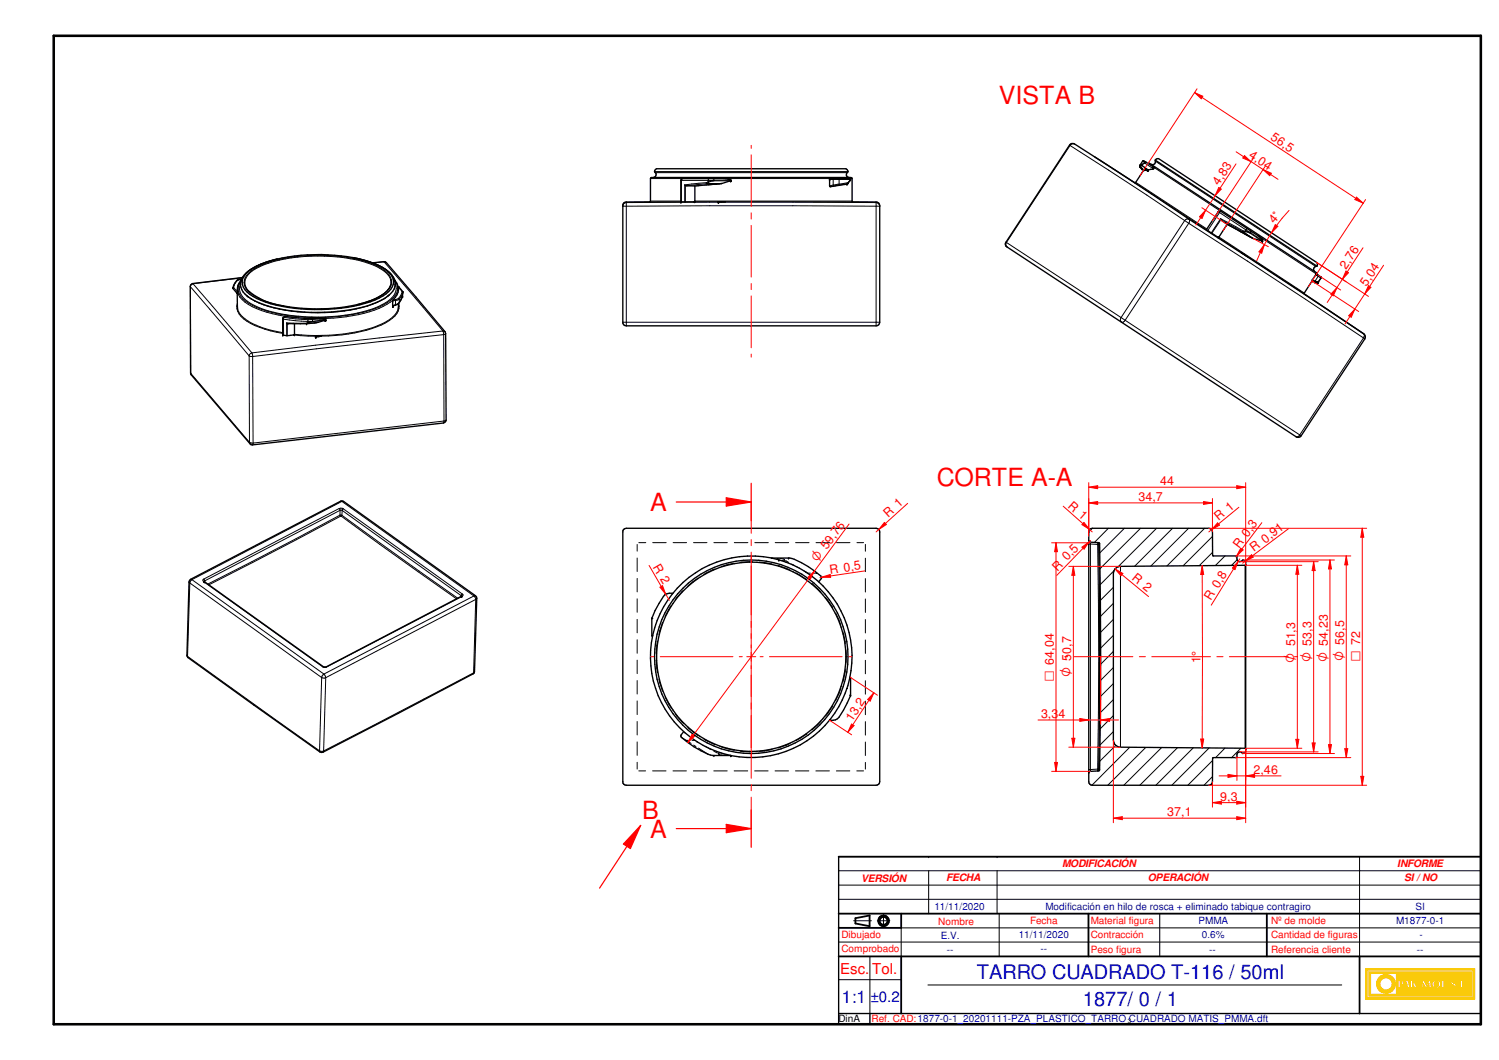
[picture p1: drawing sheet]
<svg xmlns="http://www.w3.org/2000/svg" width="420mm" height="297mm" viewBox="0 0 420 297" stroke-linecap="round" stroke-linejoin="round" font-family="sans-serif">
<path d="M15.1 10h400v277h-400z" fill="none" stroke="#000" stroke-width=".72"/>
<g fill="none" stroke="#000" stroke-width=".51">
<path d="M235.1 256h180M239.8 257.3v1.5M243.7 256.5v3M355.1 256v12M235.1 268h180M235.1 260h17.5M381.1 268v16"/>
<circle cx="247.7" cy="258" r="1.51"/>
<circle cx="247.7" cy="258.1" r="1.12"/>
</g>
<path d="M235.1 240.1v46.9h180v-46.9M235.1 284h180M243.8 284v3" fill="none" stroke="#000" stroke-width=".38"/>
<g fill="none" stroke="#000" stroke-width=".28">
<path d="M235.1 252h180M239.3 258h5M245.9 258h3.5M247.6 256.3v3.5M260.3 244v12M279.5 244v12M280.1 256v12M325.1 256v12M381.1 240.1v27.9M235.1 274.5h17.5M235.1 264h180M252.6 260v8"/>
<path d="M260.1 276h116"/>
</g>
<g fill="#faca0a">
<path d="M382.8 271.4v8.6h30.5v-8.6zM383.2 271.9h29.7v7.7h-29.7z" fill-rule="evenodd"/>
<path d="M383.7 272.3v6.8h28.7v-6.8zM408.2 276.5a.3 .3 0 0 1 .6 0 .3 .3 0 0 1-.6 0zM409.3 274.7h.6v1.9h.8v.2h-1.4zM411 276.4l.3-.1 .1 .4-.4 .1zM384.2 272.8h7.2v5.8h-7.2zM391.9 274.7h.9a.67 .67 0 0 1 .7 .9 .67 .67 0 0 1-1 .4v.8h-.6zM394.1 274.7h.5l.6 2.1h-.6l-.1-.4h-.6l-.2 .4h-.2zM395.3 274.7h.6v1l.8-1h.2l-.5 .7 .8 1.4h-.7l-.4-.9-.2 .9h-.6zM397.3 275.6h.7v.2h-.7zM398.8 274.7h.3l.7 1.4 .8-1.4h.3l.3 2.1h-.7v-1.3l-.7 1.3h-.2l-.7-1.2v1.2h-.5zM401.6 275.2a1.22 1.22 0 0 1 1.8-.3 1.22 1.22 0 0 1 0 1.8 1.22 1.22 0 0 1-1.8-.3l-.2-.4zM404.1 274.7h.6v1.9h.8v.2h-1.4zM406.7 275a.74 .74 0 0 1 .8-.3 .74 .74 0 0 1 .5 .6l-.2 .1a.37 .37 0 0 0-.3-.5 .37 .37 0 0 0-.4 .4l.3 .1a.73 .73 0 0 1 .7 .8 .73 .73 0 0 1-.8 .7 .73 .73 0 0 1-.7-.8h.3a.37 .37 0 0 0 .2 .5 .37 .37 0 0 0 .5-.3l-.2-.2a.75 .75 0 0 1-.7-1.1z" fill-rule="evenodd"/>
</g>
<g fill="none" stroke="#faca0a" stroke-width=".28">
<path d="M391.9 274.7h.9a.6 .6 0 0 1 .7 .5 .6 .6 0 0 1-.6 .7l-.4 .1v.8h-.6zM392.7 276h.1M394.1 274.7h.5l.6 2.1h-.6l-.1-.4h-.6l-.2 .4h-.2zM395.3 274.7h.6v1l.8-1h.2l-.5 .7 .8 1.4h-.7l-.4-.9-.2 .9h-.6zM398.8 274.7h.3l.7 1.4 .8-1.4h.3l.3 2.1h-.7v-1.3l-.7 1.3h-.2l-.7-1.2v1.2h-.5zM406.9 276.3h.1M406.9 276.2v-.1h-.3a.73 .73 0 0 0 .5 .7 .73 .73 0 0 0 .8-.2M406.9 276.3l.1 .3h.3M407.3 276.6h.1M407.4 274.7h.1M407.4 275.4l-.3-.1a.37 .37 0 0 1 .4-.4 .37 .37 0 0 1 .3 .5l.2-.1v-.2a.73 .73 0 0 0-.8-.4 .73 .73 0 0 0-.6 .6l.2 .5 .9 .6M407.4 275.5h.1"/>
<path d="M407.4 275.5a.72 .72 0 0 1 .6 .4 .72 .72 0 0 1-.1 .7M407.7 276.4h.1M407.7 276.4l-.4 .2M407.9 276.6h.1"/>
<circle cx="402.7" cy="275.8" r="1.17"/>
</g>
<path d="M386.4 274.1a2.68 2.68 0 0 1 2.9-.9 2.68 2.68 0 0 1 1.8 2.4h-.9a1.72 1.72 0 0 0-2.6-1.4 1.72 1.72 0 0 0 0 3 1.72 1.72 0 0 0 2.6-1.4h.9a2.66 2.66 0 0 1-3.5 2.4 2.66 2.66 0 0 1-1.2-4.1z" fill-rule="evenodd" fill="#faca0a"/>
<path d="M386.6 273.9a2.68 2.68 0 0 1 2.8-.7 2.68 2.68 0 0 1 1.7 2.4h-.9a1.74 1.74 0 0 0-2.6-1.4 1.74 1.74 0 0 0 0 3 1.74 1.74 0 0 0 2.6-1.4h.9a2.66 2.66 0 0 1-3.7 2.3 2.66 2.66 0 0 1-.8-4.2z" fill="none" stroke="#faca0a" stroke-width=".28"/>
<path d="M392.5 275a.41 .41 0 0 1 .4 .4 .41 .41 0 0 1-.4 .4z" fill-rule="evenodd" fill="#faca0a"/>
<path d="M392.5 275a.41 .41 0 0 1 .4 .4 .41 .41 0 0 1-.4 .4z" fill="none" stroke="#faca0a" stroke-width=".28"/>
<path d="M394.2 275.3l.2 .8h-.5z" fill="#faca0a"/>
<path d="M394.2 275.3l.2 .8h-.5z" fill="none" stroke="#faca0a" stroke-width=".28"/>
<path d="M402.2 275.2a.76 .76 0 0 1 1 .1 .76 .76 0 0 1-.2 1.1 .61 .61 0 0 1-.7 .2 .61 .61 0 0 1-.3-.8z" fill-rule="evenodd" fill="#faca0a"/>
<path d="M382.8 271.4h30.5v8.6h-30.5zM383.2 271.9h29.7v7.7h-29.7zM383.7 272.3h28.7v6.8h-28.7zM384.2 272.8h7.2v5.8h-7.2zM397.3 275.6h.7v.2h-.7zM402.3 275a.79 .79 0 0 1 .9 .8 .79 .79 0 0 1-.9 .8 1.04 1.04 0 0 1 0-1.6zM404.1 274.7h.6v1.9h.8v.2h-1.4zM408.3 276.4a.27 .27 0 0 1 .4 0 .27 .27 0 0 1-.2 .4zM409.3 274.7h.6v1.9h.8v.2h-1.4zM411 276.4l.3-.1 .1 .4-.4 .1z" fill="none" stroke="#faca0a" stroke-width=".28"/>
<path d="M235.1 240.1h180M239.8 258.8l3.9 .7M243.7 256.5l-3.9 .8M252.6 256v4M305.1 256v12M252.6 268v16" fill="none" stroke="#000" stroke-width=".51"/>
<g fill="none" stroke="#000" stroke-width=".28">
<path d="M178.6 152.6v1.8M178.6 156.4v3.7M179.1 152.1h1.9M183 152.1h3.7M188.7 152.1h3.7M194.4 152.1h3.8M200.1 152.1h3.8M200.4 159.4l-3.1 1.6M205.6 157.9l-3.4 .8M205.8 152.1h3.8M211 157.4l-3.6 .2M211.6 152.1h3.7"/>
<path d="M212.8 157.5l3.6 .5M216.4 156.4h.1M217.3 152.1h3.8M217.8 156.5h.4M218.1 158.5l3.3 1.2M218.6 156.5h.5M218.8 157h.2M219.2 157.1h.4M219.3 156.6h.2M219.6 156.6l.1 .2M219.7 157.1h.3M220.2 157.1l.9 .5"/>
<path d="M221.9 158.1l.8 .4M223 152.1h3.8M223 158.7l.2 .1M223.4 158.9l.2 .1M225.4 160l.1 .1M228.7 152.1h3.8M234.5 152.1h3.7M240.2 152.1h1.9M242.6 152.6v1.9M242.6 156.4v3.8M178.6 162.1v3.8M178.6 167.8v3.8"/>
<path d="M178.6 173.6v3.7M178.6 179.3v3.7M184.3 179.6l-.4 3.5M185.7 174.4l-1 3.4M188.2 169.6l-1.8 3.1M191.5 165.4l-2.3 2.7M195.7 162l-2.8 2.1M223.1 160.5l3 1.9M225.7 160.1l.2 .2M226.2 160.5l.9 .1M227.6 163.5l2.6 2.5M228 160.6h.7"/>
<path d="M228.9 160.6h.1M231.3 167.4l2.1 2.9M234.3 171.9l1.4 3.3M236.2 177l.7 3.4M242.6 162.1v3.8M242.6 167.9v3.7M242.6 173.6v3.8M242.6 179.3v3.8M178.6 185v3.8M178.6 190.7v3.8M178.6 196.4v3.8M183.9 185l.4 3.5"/>
<path d="M184.7 190.3l1 3.4M186.5 195.4l1.7 3.1M233.4 197.7l-2 3M235.7 192.9l-1.4 3.2M237 187.6l-.7 3.5M237.1 182.2v3.6M242.6 185v3.8M242.6 190.8v3.7M242.6 196.5v3.8M178.6 202.2v3.8M178.6 207.9v3.8M178.6 213.6v1.9"/>
<path d="M179.1 216h1.9M182.9 216h3.8M188.6 216h3.8M189.3 200l2.3 2.7M192.1 207.5h.1M192.4 207.5h.8M192.9 204l2.8 2.2M194 207.5l.9 .1M194.3 216h3.8M195.2 207.7l.3 .2M195.7 208l.1 .1M197.3 207.1l3.2 1.6"/>
<path d="M197.6 209.1l.1 .1M197.9 209.3l.2 .1M198.5 209.6l.8 .4M200.1 216h3.7M200.1 210.5l.8 .4M201.1 211h.3M201.4 211.3l.1 .2M201.6 211h.3M201.7 211.5h.1M202 211.5l.5 .1M202.1 211.1h.2M202.2 209.3l3.4 .9"/>
<path d="M203.3 211.5l-.4 .1M204.8 211.7h.1M205.8 216h3.8M207.5 210.5l3.5 .2M211.5 216h3.8M216.4 210.1l-3.6 .5M217.2 216h3.8M221.5 208.3l-3.4 1.3M223 216h3.7M226.1 205.7l-3 1.8M228.7 216h3.8M230.2 202.1l-2.5 2.4"/>
<path d="M234.4 216h3.8M240.1 216h2M242.6 202.2v3.8M242.6 207.9v3.8M242.6 213.7v1.8M235.1 248h180M235.1 244h180M235.1 240h180M260.3 240.1h.1M279.5 240.1h.1M243.8 268v16M252.6 260h162.5"/>
</g>
<g fill="none" stroke="#000" stroke-width=".38">
<path d="M174.8 148.3l.7-.3h70.1a1.01 1.01 0 0 1 1 1.1v69.9a1.01 1.01 0 0 1-1 1h-70.1a.94 .94 0 0 1-.9-1v-69.9zM216.3 156.4h5a22.1 22.1 0 0 1 9 5.3l-.1 .4-.7 1M182.7 178.2l.2 .2M183 173.3l-.3-.1v5M183 178.1l-.3 .1M188.6 166.2a2.62 2.62 0 0 0-2.6 .9l-2.4 4-.9 2.1M238.2 194.8l.2 .1M238.2 189.7l.2 .2M238.4 189.9l-.2 .1M238.4 194.9a23.4 23.4 0 0 1-3.7 6.5l-1.2 .4h-1M238.4 189.9v5M191.6 205l-.7 1v.4a22.7 22.7 0 0 0 8.9 5.3h5"/>
<circle cx="210.6" cy="184" r="28.2"/>
<circle cx="210.6" cy="184" r="26.5"/>
<circle cx="210.6" cy="184" r="27.1"/>
</g>
<g fill="#000">
<circle cx="218.3" cy="156.9" r=".19"/>
<circle cx="221" cy="156.4" r=".19"/>
<circle cx="182.7" cy="173.2" r=".19"/>
<circle cx="238.4" cy="194.9" r=".19"/>
<circle cx="200.1" cy="211.7" r=".19"/>
<circle cx="204.8" cy="211.7" r=".19"/>
</g>
<path d="M210.6 140.7v8.7M210.6 151.2v1.7M210.6 154.7v63.4M182.4 184h.9M185.1 184h20.3M207.2 184h.9M209.3 184h2.5M213.1 184h.8M215.7 184h20.3M237.9 184h.8M210.6 219.9v1.7M210.6 223.4v8.8" fill="none" stroke="#f00" stroke-width=".28"/>
<path d="M189.6 140.7h21v5.2M210.6 226.9v5.3" fill="none" stroke="#f00" stroke-width=".34"/>
<path d="M203.6 139.5l7 1.2-7 1.1z" fill="#f00"/>
<path d="M203.6 139.5l7 1.2-7 1.1zM189.6 232.2h21" fill="none" stroke="#f00" stroke-width=".34"/>
<path d="M203.6 231l7 1.2-7 1.1z" fill="#f00"/>
<path d="M210.6 135.4v5.3M203.6 231l7 1.2-7 1.1zM210.6 232.2v5.2" fill="none" stroke="#f00" stroke-width=".34"/>
<g fill="none" stroke="#000" stroke-width=".28">
<path d="M305.2 152.4l2.5 .2M305.6 151.9v64.3M306.2 148l-1 1.1M307.7 152.6a1671.7 1671.7 0 0 1 0 62.9M307.7 152.1v.5M307.9 152.1l.1 .3M308 152.4v.2h-.3M308 152.4h.2M310.7 148l-4 4M312.2 159.9l-3.8 3.9M314.1 158.7v50.7M315.2 148l-6.9 6.9"/>
<path d="M319.7 148l-11.4 11.4M324.2 148l-10.9 10.9M328.7 148l-10.7 10.7M333.2 148l-10.6 10.6M337.6 148l-10.5 10.6M339.8 150.3l-8.2 8.2M339.9 154.8l-3.7 3.7M343.4 155.8l-2.7 2.7M346.8 156.8l-1.6 1.6M349 158.4v51.3M312.1 164.6l-3.7 3.6M312.1 169.1l-3.6 3.6"/>
<path d="M312.1 173.6l-3.6 3.6M312.1 178.1l-3.6 3.6M312.1 182.5l-3.6 3.6M312.1 187.1l-3.6 3.6M312.1 191.6l-3.6 3.6M312.1 196l-3.7 3.7M307.7 215.5l-2.5 .1M307.7 215.5h.3v.2M307.7 215.5v.5M308 215.7l-.1 .2M308 215.7h.2M312.1 200.5l-3.7 3.7"/>
<path d="M312.1 205l-3.8 3.8M312.7 208.9l-4.4 4.4M316.6 209.4l-10.5 10.6M321.1 209.5l-10.6 10.5M325.6 209.5l-10.6 10.5M330 209.5l-10.5 10.5M334.5 209.5l-10.5 10.5M338.9 209.6l-10.4 10.4M339.8 217.6l-2.3 2.4M339.9 213.1l-7 6.9M343.4 209.6l-2.7 2.7M347.8 209.7l-2.6 2.6"/>
</g>
<path d="M305.2 151.5l.2 .4 2.7 .2a1335.5 1335.5 0 0 1 0 63.8l-2.7 .3-.2 .4M305.5 148.3l.6-.3h32.7a1.01 1.01 0 0 1 1 1l.2 6.7 6.4 .1 .3 .3a.91 .91 0 0 0 .4 1.2 .91 .91 0 0 0 1.2-.4l.4 .1 .5 .5v53.1l-.5 .5-.4 .1a.91 .91 0 0 0-1.2-.4 .91 .91 0 0 0-.4 1.2l-.3 .3h-6.4l-.2 6.8a1.01 1.01 0 0 1-1 .9h-32.7a1.01 1.01 0 0 1-.9-1v-69.9zM307.7 152.1h.2M308 152.6a1950.3 1950.3 0 0 1 0 62.9M349.2 158.2l-.2 .2-34.9 .3a2.03 2.03 0 0 0-2 2v46.7a1.97 1.97 0 0 0 2 2l34.9 .3 .2 .2M307.9 215.9l-.2 .1" fill="none" stroke="#000" stroke-width=".38"/>
<path d="M338.8 148h44.3M298.4 184h.9M301.1 184h16.4M319.4 184h1.6M322.8 184h16.5M341.1 184h1.7M344.6 184h16.4M362.8 184h.9M381.4 217.6h.9l-.5 2.4zM338.8 220h44.3" fill="none" stroke="#f00" stroke-width=".28"/>
<path d="M381.4 217.6h.9l-.5 2.4z" fill="#f00"/>
<path d="M381.8 148l.5 2.5h-.9z" fill="none" stroke="#f00" stroke-width=".28"/>
<path d="M381.8 148l.5 2.5h-.9z" fill="#f00"/>
<path d="M346.4 155.8h32.2M381.8 148v72M346.4 212.3h32.2M376.9 209.8h.9l-.5 2.5z" fill="none" stroke="#f00" stroke-width=".28"/>
<path d="M376.9 209.8h.9l-.5 2.5z" fill="#f00"/>
<path d="M377.3 155.8l.5 2.5h-.9z" fill="none" stroke="#f00" stroke-width=".28"/>
<path d="M377.3 155.8l.5 2.5h-.9z" fill="#f00"/>
<path d="M348.3 156.9h25.7M377.3 155.8v56.5M348.3 211.2h25.7M372.4 208.7h.8l-.4 2.5z" fill="none" stroke="#f00" stroke-width=".28"/>
<path d="M372.4 208.7h.8l-.4 2.5z" fill="#f00"/>
<path d="M372.8 156.9l.4 2.5h-.8z" fill="none" stroke="#f00" stroke-width=".28"/>
<path d="M372.8 156.9l.4 2.5h-.8z" fill="#f00"/>
<path d="M349 158.4h15.9M372.8 156.9v54.3M349 209.7h15.9M363.2 207.2h.9l-.5 2.5z" fill="none" stroke="#f00" stroke-width=".28"/>
<path d="M363.2 207.2h.9l-.5 2.5z" fill="#f00"/>
<path d="M363.6 158.4l.5 2.5h-.9z" fill="none" stroke="#f00" stroke-width=".28"/>
<path d="M363.6 158.4l.5 2.5h-.9z" fill="#f00"/>
<path d="M305.2 135.3v13.8M346.7 136.1l2.5 .4-2.5 .4zM349.2 135.3v22.9M363.6 158.4v51.3" fill="none" stroke="#f00" stroke-width=".28"/>
<path d="M346.7 136.1l2.5 .4-2.5 .4z" fill="#f00"/>
<path d="M305.2 136.5l2.5-.4v.8z" fill="none" stroke="#f00" stroke-width=".28"/>
<path d="M305.2 136.5l2.5-.4v.8z" fill="#f00"/>
<path d="M305.2 136.5h44M305.2 139.7v10.5M339.8 139.7v9.3M305.2 140.9l2.5-.4v.9z" fill="none" stroke="#f00" stroke-width=".28"/>
<path d="M305.2 140.9l2.5-.4v.9z" fill="#f00"/>
<path d="M337.3 140.5l2.5 .4-2.5 .5z" fill="none" stroke="#f00" stroke-width=".28"/>
<path d="M337.3 140.5l2.5 .4-2.5 .5z" fill="#f00"/>
<path d="M305.2 140.9h34.6M336.5 207.1h.9l-.4 2.5z" fill="none" stroke="#f00" stroke-width=".28"/>
<path d="M336.5 207.1h.9l-.4 2.5z" fill="#f00"/>
<path d="M337 158.5l.4 2.5h-.9z" fill="none" stroke="#f00" stroke-width=".28"/>
<path d="M337 158.5l.4 2.5h-.9z" fill="#f00"/>
<path d="M337 158.5v51.1M339.8 219.1v7.1M349.2 209.9v16.3M346.7 224.5l2.5 .4-2.5 .4z" fill="none" stroke="#f00" stroke-width=".28"/>
<path d="M346.7 224.5l2.5 .4-2.5 .4z" fill="#f00"/>
<path d="M339.8 224.9l2.5-.4v.8z" fill="none" stroke="#f00" stroke-width=".28"/>
<path d="M339.8 224.9l2.5-.4v.8z" fill="#f00"/>
<path d="M312.1 207.4v23.1M349.2 209.9v20.6M339.8 224.9h9.4M346.7 228.9l2.5 .4-2.5 .4z" fill="none" stroke="#f00" stroke-width=".28"/>
<path d="M346.7 228.9l2.5 .4-2.5 .4z" fill="#f00"/>
<path d="M312.1 229.3l2.5-.4v.8z" fill="none" stroke="#f00" stroke-width=".28"/>
<path d="M312.1 229.3l2.5-.4v.8z" fill="#f00"/>
<path d="M347.5 157.4h22M347.5 210.7h22M367.8 208.2h.8l-.4 2.5zM312.1 229.3h37.1" fill="none" stroke="#f00" stroke-width=".28"/>
<path d="M367.8 208.2h.8l-.4 2.5z" fill="#f00"/>
<path d="M368.2 157.4l.4 2.5h-.8z" fill="none" stroke="#f00" stroke-width=".28"/>
<path d="M368.2 157.4l.4 2.5h-.8z" fill="#f00"/>
<path d="M368.2 157.4v53.3M308.5 184v19M302.7 201.3l2.5 .5-2.5 .3z" fill="none" stroke="#f00" stroke-width=".28"/>
<path d="M302.7 201.3l2.5 .5-2.5 .3z" fill="#f00"/>
<path d="M308.5 201.8l2.5-.5v.8z" fill="none" stroke="#f00" stroke-width=".28"/>
<path d="M308.5 201.8l2.5-.5v.8z" fill="#f00"/>
<path d="M294.8 152.1h10.8M290.9 201.8h22.6M294.8 216.2h10.8M295.6 213.7h.8l-.4 2.5z" fill="none" stroke="#f00" stroke-width=".28"/>
<path d="M295.6 213.7h.8l-.4 2.5z" fill="#f00"/>
<path d="M296 152.1l.4 2.5h-.8z" fill="none" stroke="#f00" stroke-width=".28"/>
<path d="M296 152.1l.4 2.5h-.8z" fill="#f00"/>
<path d="M296 152.1v64.1M299.6 158.7h14.5M300.9 158.7l.4 2.5h-.9zM299.6 209.4h14.5" fill="none" stroke="#f00" stroke-width=".28"/>
<path d="M300.9 158.7l.4 2.5h-.9z" fill="#f00"/>
<path d="M300.4 206.9h.9l-.4 2.5z" fill="none" stroke="#f00" stroke-width=".28"/>
<path d="M300.4 206.9h.9l-.4 2.5z" fill="#f00"/>
<path d="M300.9 158.7v50.7M341.3 146.5l.5 .7-2.2 1.2zM347.2 142.2l-8.4 6.9" fill="none" stroke="#f00" stroke-width=".28"/>
<path d="M341.3 146.5l.5 .7-2.2 1.2z" fill="#f00"/>
<path d="M298 141.9l8.1 7.2M303.8 146.4l1.6 2-2.1-1.4z" fill="none" stroke="#f00" stroke-width=".28"/>
<path d="M303.8 146.4l1.6 2-2.1-1.4z" fill="#f00"/>
<path d="M312.5 159.4l9.4 7.8M312.5 159.4l2.2 1.3-.5 .6z" fill="none" stroke="#f00" stroke-width=".28"/>
<path d="M312.5 159.4l2.2 1.3-.5 .6z" fill="#f00"/>
<path d="M347.8 153.6l.6 .5-1.8 1.8zM353.7 146.5l-7.3 9.6" fill="none" stroke="#f00" stroke-width=".28"/>
<path d="M347.8 153.6l.6 .5-1.8 1.8z" fill="#f00"/>
<path d="M350.8 155.4l.5 .7-2.3 1.2zM361.1 148.2l-12.8 9.6" fill="none" stroke="#f00" stroke-width=".28"/>
<path d="M350.8 155.4l.5 .7-2.3 1.2z" fill="#f00"/>
<path d="M347.1 157.3l-1 2.3-.7-.4zM347.5 156.6l-8 13" fill="none" stroke="#f00" stroke-width=".28"/>
<path d="M347.1 157.3l-1 2.3-.7-.4z" fill="#f00"/>
<path d="M346.7 212v6.7M349.2 209.9v8.8M349.2 217.4l2.5-.4v.8z" fill="none" stroke="#f00" stroke-width=".28"/>
<path d="M349.2 217.4l2.5-.4v.8z" fill="#f00"/>
<path d="M344.2 217l2.5 .4-2.5 .4z" fill="none" stroke="#f00" stroke-width=".28"/>
<path d="M344.2 217l2.5 .4-2.5 .4z" fill="#f00"/>
<path d="M341.7 217.4h17.4" fill="none" stroke="#f00" stroke-width=".28"/>
<g fill="none" stroke="#000" stroke-width=".28">
<path d="M174.8 57.1l.7-.3 23.4-.2 46.7 .2a1.01 1.01 0 0 1 1 1h-72zM175.5 56.6v34.7M182.1 56.6h8.7M182.3 56.3h8.5M182.3 50h9l-.3 .5v6.1M183.7 48.4h53.7M190.8 50.5h9M192.1 52v4.6M194.4 56.6h44.6M194.8 56.3h44M198.1 51.2l-6.2 .6v4.8M198.1 51.2l.1 .2"/>
<path d="M198.2 51.5l2.6 .1M198.2 51.5l-5.8 .6M198.2 51.4l3.5 .1M198.2 51.4v.1M198.5 50.9l-.4 .3M198.5 50.9l.1 .2M198.6 51.1l-.4 .3M198.7 50l-.2 .9M199.8 50.5l-1.3 .4M199.8 50.5v.2M199.8 50.7l-1.2 .4M200.1 50v.7"/>
<path d="M200.1 50.7h4.5M200.1 50.7h-.3M202.8 50h29.9M204.8 50.5h-5M232.5 50.3h5.9l-.7 .9M233.5 51.9l-1 .2M233.5 50v1.9M233.5 51.9l.1 .3M233.6 52.2l-.9 .1M235 51.9l-1.4 .3M235 50l.2 .3v1.3M235.2 51.6l-1.7 .3"/>
<path d="M235.2 51.6l-.2 .3M237.5 51.5l-.1 .1M237.5 51.5l-2.5 .4M237.6 51.4l-.1 .1M237.7 51.2l-2.5 .4M237.7 51.2l-.1 .2M238.2 50h.6M238.4 50.5l-.8 .9M245.6 56.6v34.7M174.6 90.3h72M191 206.6l2.7 1.7M194.4 208.8l.7 .4"/>
<path d="M195.8 209.6l2.7 1.8"/>
</g>
<g fill="none" stroke="#000" stroke-width=".38">
<path d="M174.8 56.9l.7-.3 6.7-.1 .1-6.5 .3-.3h55.9l.3 .3 .1 6.5 6.7 .1a1.01 1.01 0 0 1 1 1v32.7a1.01 1.01 0 0 1-1 1h-70.1a.94 .94 0 0 1-.9-1v-32.7zM183.5 48.1h54.2M183.5 48.1v-.3l.5-.5h53.1l.6 .8M183.5 48.1a.86 .86 0 0 1 .4 1 .86 .86 0 0 1-.8 .6M191.9 51.8l.5 .3h2.4M194.6 56.5l-3.7 .1M194.8 52.1v4.3M201.3 56.6h2M202.3 51.4l-1.9 .2M202.3 51.4l-7.5 .7M204.8 50.6l-.2 .1 .2-.1M204.8 50.4l-1.7-.4-12 .1-.3 .4v6.1"/>
<path d="M204.8 50.5v.1M204.8 50.6l-2.5 .8M232.5 50.2v1.9l.2 .2 4.7-.7M232.7 50.1h-.1M232.7 50h5.5M237.6 51.5l-.2 .1M237.6 51.4v.1M237.7 48.1a.85 .85 0 0 0-.5 1 .85 .85 0 0 0 .8 .6M238.2 50l.2 .3M238.4 50.3l-.8 1.2"/>
</g>
<g fill="#000">
<circle cx="190.8" cy="56.6" r=".19"/>
<circle cx="190.9" cy="56.6" r=".19"/>
<circle cx="194.7" cy="56.5" r=".19"/>
<circle cx="194.8" cy="56.4" r=".19"/>
<circle cx="201.3" cy="56.6" r=".19"/>
<circle cx="201.4" cy="56.6" r=".19"/>
<circle cx="201.5" cy="56.6" r=".19"/>
<circle cx="204.8" cy="50.6" r=".19"/>
<circle cx="204.8" cy="50.4" r=".19"/>
<circle cx="204.8" cy="50.5" r=".19"/>
<circle cx="232.5" cy="50.3" r=".19"/>
<circle cx="232.5" cy="50.2" r=".19"/>
<circle cx="232.7" cy="50.1" r=".19"/>
<circle cx="237.4" cy="51.6" r=".19"/>
<circle cx="237.6" cy="51.5" r=".19"/>
<circle cx="238.2" cy="50" r=".19"/>
<circle cx="238.4" cy="50.3" r=".19"/>
</g>
<path d="M179.6 231.3l-11.5 17.6" fill="none" stroke="#f00" stroke-width=".34"/>
<path d="M179.6 231.3l-2.9 6.5-2-1.3z" fill="#f00"/>
<path d="M179.6 231.3l-2.9 6.5-2-1.3z" fill="none" stroke="#f00" stroke-width=".34"/>
<g fill="none" stroke="#000" stroke-width=".28">
<path d="M299.8 40.6l.1 .2M299.9 40.8l-17.8 27.1M299.9 40.8l21.5 13.9 10.7 7.1M301.2 40.3a1.01 1.01 0 0 0-1.3 .5M318 51.2l20.2 13.2M318.3 51.1l20 13.1M319.6 46.3v.3M319.6 46.6l.9 1.1M320.1 46.1v.3M320.1 46.1l-.5 .1M320.1 46.1v.2l.7-.6 2.3 1.5M320.1 46.4l1.8 1.2"/>
<path d="M320.1 46.4l1.6 1.2M320.1 46.4l-.5 .2M320.3 45.1l.5 .4-.7 .6M323.1 47l.2 .1M323.4 46.9l18.7 12.3-.3 .4M323.8 45.2l45 29.5M341.4 59.4l.4 .2M341.8 59.6l-3.3 5M341.8 59.6l7.4 4.8M282 67.9h.1M282.1 67.9l32.1 21.1M282.1 67.9a.91 .91 0 0 0 .2 1.3"/>
<path d="M332.1 61.8l-17.9 27.2M332.1 61.8l1.1 .8M332.1 61.8a.84 .84 0 0 1 1.3-.2l-.2 1M333.2 62.6l-17.8 27.1M333.2 62.6l16.4 10.6 33 21.8M341.3 66.4l24.3 16M341.7 66.4l23.9 15.7M342.2 61.6l-2.5 3.8M342.3 61.7l6 3.2M348.3 64.9l1.8 1.3M348.3 64.9l2.5 1.7M348.5 64.7l-6.4-3.4-2.6 4"/>
<path d="M348.5 64.7l.5 .1M348.5 64.7v.2h.5M349 64.9l1.2 .3M349 64.8l1.3 .3M349 64.8v.1M349.2 64.4l1.1 .7M349.2 64.4l-.2 .4M349.5 64l-.3 .4M350.2 65.2l.2 .2M350.3 65.1l.3 .1M350.3 65.1l-.1 .1M350.4 65.4l3.2 2"/>
<path d="M350.6 65.2l3.3 2.2M350.6 64.7v.5M350.6 65.2l-.2 .2M352.5 66l16.4 10.8M367.8 78.4l.8 .3M368.6 78.7l-.2 .3M368.8 77l.7 .4M369.5 77.4l.7 .5M369.5 77.4l-.9 1.3M369.5 77.1v.3M370.2 77.6v.3M370.2 77.9l-.7 1.1-.9-.3"/>
<path d="M314.2 89a.83 .83 0 0 0 .4 1.3l.8-.6M314.2 89l1.2 .7M315.4 89.7l48.9 32.2M382.3 93.6a.88 .88 0 0 1-.1 1.1l-17.9 27.2M364.3 121.9l-.5 .5h-.5M364.3 121.9l.4 .2"/>
</g>
<g fill="none" stroke="#000" stroke-width=".38">
<path d="M311.9 47.2l70.4 46.4M319.7 46.8l.2 .2M319.9 47.1l.1 .1M320.1 47.2l.4 .5M320.7 47.5l-2.4 3.6-.3 .1-16.9-10.9a1 1 0 0 0-1.3 .3l-17.8 27.3a.91 .91 0 0 0 .3 1.3l81 53.2a1 1 0 0 0 1.4-.3l17.9-27.1a1.04 1.04 0 0 0-.3-1.4M321.2 45.4l2.2 1.5M321.2 45.4l-.4 .3M321.2 45.4l-.6-.3h-.3l-.7 1.2M321.2 47.5h.1M321.4 47.5h.1M321.6 47.6h.1M321.8 45.8h.4l46.8 30.6 .1 .4"/>
<path d="M323.1 47.4l-1.2 .2-.2-.1M323.3 46.9l-.2 .1v.4M323.4 46.9l-.3 .5M323.8 44.9l45.3 29.7M323.8 44.9l.9-.5 44.4 29.2 .2 .3-.2 .7M323.8 44.9a.85 .85 0 0 1-.1 1 .85 .85 0 0 1-1.1 .1M341.4 66.5l-3.3-2.2 3.3-4.9 .5-.3 11 7.2 .8 .8 .1 .4M341.5 66.5h.1M342.1 61.3l.2 .4 1.6 1.2M343.9 62.9l3.8 2M343.9 62.9l-2.2 3.5M347.7 64.9l3.6 1.9"/>
<path d="M347.8 70.7l1.6 1.1M351.3 66.8l2.5 .7M353.7 67.5l-.1-.1 .2 .1M367.7 78.7l.7 .3M367.8 78.7l-2.2 3.4v.3l16.7 11.2M368.5 79l.6 .1M368.9 76.8l-1.2 1.8M368.9 76.8l1.4 .9-.8 1.3M369.1 79.2h.1M369.1 74.6a.87 .87 0 0 0-.9 .5 .87 .87 0 0 0 .3 1.1"/>
</g>
<g fill="#000">
<circle cx="319.5" cy="46.4" r=".19"/>
<circle cx="319.6" cy="46.5" r=".19"/>
<circle cx="319.6" cy="46.6" r=".19"/>
<circle cx="319.6" cy="46.7" r=".19"/>
<circle cx="319.6" cy="46.2" r=".19"/>
<circle cx="319.7" cy="46.8" r=".19"/>
<circle cx="319.9" cy="47" r=".19"/>
<circle cx="320" cy="47.2" r=".19"/>
<circle cx="320.1" cy="47.2" r=".19"/>
<circle cx="320.7" cy="47.5" r=".19"/>
<circle cx="320.8" cy="47.5" r=".19"/>
<circle cx="320.8" cy="47.4" r=".19"/>
<circle cx="320.8" cy="45.5" r=".19"/>
<circle cx="320.9" cy="47.4" r=".19"/>
<circle cx="321" cy="47.4" r=".19"/>
<circle cx="321.1" cy="47.4" r=".19"/>
<circle cx="321.2" cy="47.5" r=".19"/>
<circle cx="321.3" cy="47.5" r=".19"/>
<circle cx="321.4" cy="47.5" r=".19"/>
<circle cx="321.6" cy="47.5" r=".19"/>
<circle cx="321.6" cy="47.6" r=".19"/>
<circle cx="321.7" cy="47.6" r=".19"/>
<circle cx="323.3" cy="46.9" r=".19"/>
<circle cx="323.3" cy="47.1" r=".19"/>
<circle cx="323.4" cy="46.9" r=".19"/>
<circle cx="341.5" cy="66.5" r=".19"/>
<circle cx="341.7" cy="66.4" r=".19"/>
<circle cx="353.7" cy="67.5" r=".19"/>
<circle cx="353.8" cy="67.5" r=".19"/>
<circle cx="353.9" cy="67.3" r=".19"/>
<circle cx="353.9" cy="67.4" r=".19"/>
<circle cx="367.7" cy="78.7" r=".19"/>
<circle cx="368.4" cy="79" r=".19"/>
<circle cx="368.5" cy="79" r=".19"/>
<circle cx="368.8" cy="77" r=".19"/>
<circle cx="368.9" cy="76.8" r=".19"/>
<circle cx="368.9" cy="79.1" r=".19"/>
<circle cx="369.1" cy="79.1" r=".19"/>
<circle cx="369.2" cy="79.2" r=".19"/>
<circle cx="369.3" cy="79.2" r=".19"/>
<circle cx="369.3" cy="79.1" r=".19"/>
<circle cx="369.4" cy="79.1" r=".19"/>
<circle cx="369.5" cy="79.1" r=".19"/>
<circle cx="369.6" cy="79" r=".19"/>
<circle cx="370.2" cy="77.6" r=".19"/>
</g>
<path d="M369.1 73.6l8.2 5.4M369.5 77.1l6.3 4.2M377.3 75.9l.7 .5-1.8 1.9z" fill="none" stroke="#f00" stroke-width=".28"/>
<path d="M377.3 75.9l.7 .5-1.8 1.9z" fill="#f00"/>
<path d="M374.8 80.6l-1.1 2.3-.7-.5z" fill="none" stroke="#f00" stroke-width=".28"/>
<path d="M374.8 80.6l-1.1 2.3-.7-.5z" fill="#f00"/>
<path d="M367.7 78.7l13.1 8.6M369.1 73.6l14.5 9.5M382 69.4l-10 15.4M383.6 80.1l.6 .4-1.7 1.9z" fill="none" stroke="#f00" stroke-width=".28"/>
<path d="M383.6 80.1l.6 .4-1.7 1.9z" fill="#f00"/>
<path d="M379.8 86.6l-1.1 2.3-.7-.4z" fill="none" stroke="#f00" stroke-width=".28"/>
<path d="M379.8 86.6l-1.1 2.3-.7-.4z" fill="#f00"/>
<path d="M336.9 58.2l7 4.7M341.6 52.5l.7 .5-1.7 1.9zM387.8 74.3l-10.8 16.5" fill="none" stroke="#f00" stroke-width=".28"/>
<path d="M341.6 52.5l.7 .5-1.7 1.9z" fill="#f00"/>
<path d="M337.9 58.9l-1 2.3-.7-.5z" fill="none" stroke="#f00" stroke-width=".28"/>
<path d="M337.9 58.9l-1 2.3-.7-.5z" fill="#f00"/>
<path d="M346.4 45.9l-11.2 17.2M348.8 43.6l1.8 1.7-2.3-1zM351.4 44.3l-11.6 17.5M354.7 46.5l-11.9 18.1" fill="none" stroke="#f00" stroke-width=".28"/>
<path d="M348.8 43.6l1.8 1.7-2.3-1z" fill="#f00"/>
<path d="M354 47.5l2.4 1.1-.5 .6z" fill="none" stroke="#f00" stroke-width=".28"/>
<path d="M354 47.5l2.4 1.1-.5 .6z" fill="#f00"/>
<path d="M346.5 42.5l11.7 7.7M351.3 66.8l4.2 2.3M357.5 62.9l.7 .5-1.8 1.8z" fill="none" stroke="#f00" stroke-width=".28"/>
<path d="M343.9 62.9l2.7 1.4M347.3 64.7l.6 .3M348.6 65.4l2.7 1.4" fill="none" stroke="#000" stroke-width=".28"/>
<path d="M357.5 62.9l.7 .5-1.8 1.8z" fill="#f00"/>
<path d="M354.4 68.5l-.8 2.5-.7-.4z" fill="none" stroke="#f00" stroke-width=".28"/>
<path d="M354.4 68.5l-.8 2.5-.7-.4z" fill="#f00"/>
<path d="M361.3 59a46.5 46.5 0 0 0-9.1 14.1M238 146.9l-45.2 61.2M194 205.8l.6 .5-1.8 1.8z" fill="none" stroke="#f00" stroke-width=".28"/>
<path d="M194 205.8l.6 .5-1.8 1.8z" fill="#f00"/>
<path d="M226.5 161.8l1.8-1.8-1.2 2.3z" fill="none" stroke="#f00" stroke-width=".28"/>
<path d="M226.5 161.8l1.8-1.8-1.2 2.3z" fill="#f00"/>
<path d="M238.2 189.7l7.7 5.1M232.5 201.8l6.2 4.1M238.7 202.9l.7 .4-1.8 1.9z" fill="none" stroke="#f00" stroke-width=".28"/>
<path d="M238.7 202.9l.7 .4-1.8 1.9z" fill="#f00"/>
<path d="M244.9 194.1l-1 2.4-.7-.5z" fill="none" stroke="#f00" stroke-width=".28"/>
<path d="M244.9 194.1l-1 2.4-.7-.5z" fill="#f00"/>
<path d="M334.8 26l2.3 1-.4 .7zM335.5 24.9l-16 24.4M382.8 55.9l-16.1 24.4M244.9 194.1l-7.3 11.1" fill="none" stroke="#f00" stroke-width=".28"/>
<path d="M334.8 26l2.3 1-.4 .7z" fill="#f00"/>
<path d="M380.2 55.2l1.9 1.7-2.3-1z" fill="none" stroke="#f00" stroke-width=".28"/>
<path d="M380.2 55.2l1.9 1.7-2.3-1z" fill="#f00"/>
<path d="M334.8 26l47.3 30.9M210.6 40.7v.9M210.6 43.4v14.5M210.6 59.6v1.8M210.6 63.2v14.4M210.6 79.5v1.7M210.6 82.9v14.6M210.6 99.2v.9M247.9 146.4l.5 .6-2.1 1.4zM254.4 141.1l-8.8 8" fill="none" stroke="#f00" stroke-width=".28"/>
<g fill="none" stroke="#000" stroke-width=".38">
<path d="M67.3 78.3l-.4 .1a2.51 2.51 0 0 0-1.6 2.3M67.6 78.6v.1a3.6 3.6 0 0 0-1 3.2M67.8 78.2l-.4 .1M68.7 78.6a3.5 3.5 0 0 0 2.2 3.9 18.3 18.3 0 0 0 8.6 3.2M69.2 76.4a24.7 24.7 0 0 1 13.3-4.6 49.2 49.2 0 0 1 22.6 2.1 8.6 8.6 0 0 1 5.1 4.4 4 4 0 0 1-2 4 31.8 31.8 0 0 1-16.2 4.4 44.2 44.2 0 0 1-20-3 6.2 6.2 0 0 1-4.1-4.6 3.6 3.6 0 0 1 1.3-2.7zM73.1 74a8.6 8.6 0 0 0-5.6 4.8 4.5 4.5 0 0 0 2.8 4.9 38.9 38.9 0 0 0 18.8 3.8 39.1 39.1 0 0 0 18.8-3.9 5 5 0 0 0 2.9-4M77.9 72.6l-4.8 1.4M99.3 72.3l3.6 .9 3.1 1.1 3 1.9a4.6 4.6 0 0 1 1.8 3.3M104.4 73.7l3.2-.4 .7 .3 16.4 19.4 .2 .5 .1 24.2-.1 .4-.6 .4-53.9 6.1-16.8-19.6-.2-.5v-24.6l.6-.4 14-1.7M109.5 78.4a4.2 4.2 0 0 1-2.1 4.1l-.9 .5a32.6 32.6 0 0 1-14.6 3.5 52 52 0 0 1-12.4-.8M110.6 78.5a3.9 3.9 0 0 1-.5 5.8v1.3M65.3 80.7l1.2 1.6"/>
<path d="M65.5 80.6l-.2 .1M66.5 82.3l.1 4.4M66.6 81.9v.5l-.1-.1M66.6 81.9l-.1 .4M69 82.8l.6 .4M80.3 90.5l.4 .2M82.5 90.7v3M88.6 94.3h.6M89.2 94.3l.9-.1zM90.9 89.4l-.6-.1a61.2 61.2 0 0 1-10.4-.7l-.6 .4-.1 .3 .1 4.6a5.4 5.4 0 0 0 3.2-.1M91.2 89.7h-.1M91.3 89.6v.1"/>
<path d="M91.3 89.7l-3 .8a33.1 33.1 0 0 1-7.5 .2M91.3 89.7h-.3M109.2 82.6l-.6 .5M111.7 80.3l1.2 1.4M111.7 85l-.1 1.7M112.7 81.7l.2 .1a4 4 0 0 1-2 3.7l-.8 .2M53.1 162.6l42.4-22.1h.8l37.3 26.8-.7 21.3-42.4 22.2-.8-.1-37-26.4-.3-.7zM57.3 163l33.7 23.9 38.3-19.8"/>
</g>
<g fill="none" stroke="#000" stroke-width=".28">
<path d="M54 79.5h.1M54.1 79.5l16.5 19.4M54.1 79.5l-.6 .5-.1 .3M66.5 78.6l-.9 1.3-.1 .7 1.1 1.3a7.9 7.9 0 0 0 5.3 4.6l2.9 1 5.1 1.1-.3 .3M66.5 78.6l-.2 .1M67.8 78.2l-1.3 .4M67.9 77.9l-13.8 1.6M107.6 73.3v.1M107.6 73.4l-3.1 .3M107.6 73.4l16.6 19.4M107.6 73.4l.7 .2M109.5 78.4a6.9 6.9 0 0 0-4.1-3.8 46.6 46.6 0 0 0-23.7-2.3 24.8 24.8 0 0 0-11.7 4.2l-1.3 2.1"/>
<path d="M110.6 78.7a3.4 3.4 0 0 1-.4 4.8 19.5 19.5 0 0 1-9.8 4.3 53.2 53.2 0 0 1-28.4-1.6l-1.2-.6a6.3 6.3 0 0 1-4.1-4.6l.1-.7 .7-1.5M110.8 79.6a3.7 3.7 0 0 1-1.8 4.6 30.3 30.3 0 0 1-15.9 4.5 44.9 44.9 0 0 1-21.8-3.1 6.5 6.5 0 0 1-4.2-4.5l.3-1.4M53.3 80.3h.1M53.4 80.3l.1 24.3M53.4 80.3l16.4 19.4M66.4 82.1h.2M66.5 85.1a4.4 4.4 0 0 0 2.7 4.9l2.2 1.2 2.8 1 5 1.2M66.6 86.7a9.9 9.9 0 0 0 6.5 5l2.8 .8 3.3 .7M69.8 99.7l.1 24.3M69.8 99.7l1 .2M70.6 98.9l-.7 .5-.1 .3M70.6 98.9l.2 1"/>
<path d="M70.8 99.9l.1 24.3M79.2 89.3l.2 .2M79.4 89.5l.1 4.4M79.4 89.5l3.4 .4 4.6 .2M79.6 88.9l6.7 .7M79.6 88.9l-.3 .1M79.6 88.9l-.2 .6M80.5 90.6v3.5M85.9 90.6l-5.6-.1 .1 3.6M85.9 90.6l.1 .1M86.3 90.4l-.4 .2M86.3 90.4l.1 .1"/>
<path d="M86.3 89.6v.8M86.4 90.5l-.4 .2M87.4 90.1l-1.1 .3M87.4 90.2l-1 .3M87.4 90.1v.1M87.5 89.5l-1.2 .1M87.5 89.5l.1 .5M87.6 90l-.2 .1M87.6 90.1l-.2 .1M87.6 90v.1M88.7 90.4l-2.7 .3M91 89.7l-3.4 .4"/>
<path d="M91.3 89.6l-3.7 .4M100.4 85.3a15.7 15.7 0 0 0 8.6-4.3 3.5 3.5 0 0 0-1.3-5.3 28.3 28.3 0 0 0-14.1-4 47 47 0 0 0-20.2 2.5l-1.1 .6a5.9 5.9 0 0 0-3.9 4.4 5 5 0 0 0 3 3.8l3.6 1.6 4.5 1.1M108.6 83.1a29.1 29.1 0 0 1-13.9 4.3 49.1 49.1 0 0 1-22.1-2.5l-3-1.7M110.8 83.9l-.6 .1a25.8 25.8 0 0 1-13.2 4.8l-9.5 .7M110.8 83.9l.1 .3M110.9 84.2l-.8 .1M110.9 84.2v1.3M111.6 86.7a8.3 8.3 0 0 1-5.6 4.5 50.8 50.8 0 0 1-23.5 2.5M111.6 80.3l1.1 1.4-.5 1.3-.5 .6M111.7 83.6l-.9 .3M111.7 83.6l.2 .2M111.7 85a3.9 3.9 0 0 1-1.7 4.2 29.1 29.1 0 0 1-14.2 4.7l-7.3 .3-6.2-.3"/>
<path d="M111.9 83.8l-1 .4M111.9 84.8l-.6 .4-1.2 .4M111.9 83.8v1M111.9 84.8v.1M112.8 83l-.9 1.8M112.9 81.8l-1 2M124.2 92.8l-53.6 6.1M124.2 92.8l.2 1M124.2 92.8l.5 .2M124.4 93.8l-53.6 6.1M124.4 93.8v24.2M124.9 93.5l-.5 .3"/>
<path d="M53.4 104.5l.1 .1M53.5 104.6l16.4 19.4M53.5 104.6l.1 .4M124.4 118l-53.5 6.2M124.4 118l-.1 .5M125 117.7l-.6 .3M69.9 124l.2 .4M69.9 124l1 .2M70.9 124.2l-.1 .5M95.1 142.5l.8-.1 .3 .2M95.1 142.5l-38 19.8M95.1 142.5l.2 .5"/>
<path d="M95.3 144.4l-12.3 6.6-24.7 12.7M95.3 144.4l.2 .3M95.3 144.4h.5M95.3 143l-37.9 19.8M95.3 143v1.4M95.3 143h.6M95.5 140.5h.3M95.5 144.7l-36.9 19.2M95.5 144.7h.2M95.7 144.7l32.3 23.1M95.8 140.5l37 26.5M95.8 140.5l-42 21.9"/>
<path d="M95.8 140.5h.5M95.8 144.4l32.5 23.2M95.8 144.4l-.1 .3M95.9 143l33.4 23.9M95.9 143l-.1 1.4M96.2 142.6l33.4 23.9M96.2 142.6l-.3 .4M53 163.1l.2 .3M53.2 163.4l37 26.5M53.2 163.4l-.6 20.5M53.4 162.3l.4 .1M53.8 162.4l37 26.5"/>
<path d="M53.8 162.4l-.6 1M57.1 163l33.4 23.9M57.1 163h.2M57.1 162.3l-.2 .2 .2 .5M57.1 162.3l.3 .5M57.4 162.8v.3M57.4 162.8l-.1 .1M129.3 166.9l-.1 .2M129.3 166.9l.1 .2M129.3 167.1h.2M129.5 167.1l-37.9 19.8M129.6 166.5l.2 .2-.3 .4"/>
<path d="M129.6 166.5l-.3 .4M132.8 167l-42 21.9M132.8 167l.5 1M133.3 167h-.5M133.3 168l-42 21.9M133.3 168l-.6 20.6M133.6 167.6l-.3 .4M52.4 183.6l.2 .3M52.6 183.9l37 26.5M52.6 183.9l.1 .4M90.2 189.9l-.6 20.5M90.2 189.9l.7 .1 .4-.1"/>
<path d="M90.5 186.9l.7 .1 .4-.1M90.5 186.9h.2M90.8 188.9l.5 1M90.8 188.9l-.6 1M91.3 189.9l-.6 20.5M91.4 186.9h.2M132.7 188.6l-42 21.8M132.7 188.6l-.1 .2M133 188.2l-.3 .4M89.6 210.4l.7 .2 .4-.2M89.6 210.4l.1 .3M90.7 210.4l-.2 .4"/>
</g>
<g fill="#000">
<circle cx="67.4" cy="78.3" r=".19"/>
<circle cx="99.3" cy="72.3" r=".19"/>
<circle cx="110.6" cy="78.4" r=".19"/>
<circle cx="110.6" cy="78.5" r=".19"/>
<circle cx="110.8" cy="79.6" r=".19"/>
<circle cx="66.6" cy="81.9" r=".19"/>
<circle cx="66.6" cy="82.1" r=".19"/>
<circle cx="79.2" cy="93.9" r=".19"/>
<circle cx="79.3" cy="93.9" r=".19"/>
<circle cx="80.7" cy="90.7" r=".19"/>
<circle cx="82.5" cy="93.8" r=".19"/>
<circle cx="82.5" cy="93.7" r=".19"/>
<circle cx="85.9" cy="90.7" r=".19"/>
<circle cx="88.5" cy="94.3" r=".19"/>
<circle cx="88.6" cy="94.3" r=".19"/>
<circle cx="90.9" cy="89.4" r=".19"/>
<circle cx="90.9" cy="89.5" r=".19"/>
<circle cx="91" cy="89.5" r=".19"/>
<circle cx="91" cy="89.7" r=".19"/>
<circle cx="91.1" cy="89.5" r=".19"/>
<circle cx="91.2" cy="89.5" r=".19"/>
<circle cx="91.2" cy="89.7" r=".19"/>
<circle cx="91.2" cy="89.6" r=".19"/>
<circle cx="91.3" cy="89.6" r=".19"/>
<circle cx="91.3" cy="89.7" r=".19"/>
<circle cx="110.1" cy="84.3" r=".19"/>
<circle cx="110.1" cy="85.7" r=".19"/>
<circle cx="110.1" cy="85.6" r=".19"/>
<circle cx="111.7" cy="80.3" r=".19"/>
<circle cx="112.8" cy="83.1" r=".19"/>
<circle cx="112.8" cy="83" r=".19"/>
<circle cx="112.9" cy="81.8" r=".19"/>
<circle cx="57.3" cy="162.9" r=".19"/>
<circle cx="57.3" cy="163" r=".19"/>
<circle cx="129.3" cy="167.1" r=".19"/>
<circle cx="129.4" cy="167.1" r=".19"/>
<circle cx="129.4" cy="167" r=".19"/>
</g>
<path d="M247.9 146.4l.5 .6-2.1 1.4z" fill="#f00"/>
<path d="M181.9 158.5l5.7 9.7M185 164.5l.7-.4 .9 2.4z" fill="none" stroke="#f00" stroke-width=".28"/>
<path d="M185 164.5l.7-.4 .9 2.4z" fill="#f00"/>
<path d="M242.4 160l-12.6 1.8M230.3 161.8l2.4-.8 .1 .8z" fill="none" stroke="#f00" stroke-width=".28"/>
<path d="M230.3 161.8l2.4-.8 .1 .8z" fill="#f00"/>
<path d="M303.3 153.3l2-1.5-1.4 2.1zM305.7 151.5l-9.5 9.7" fill="none" stroke="#f00" stroke-width=".28"/>
<path d="M303.3 153.3l2-1.5-1.4 2.1z" fill="#f00"/>
<g font-size="7" fill="#f00">
<text x="280" y="29.3">VISTA B</text>
<text x="262.6" y="136.2">CORTE A-A</text>
<text x="182.2" y="143.2">A</text>
<text x="179.9" y="229.6">B</text>
<text x="182.2" y="234.7">A</text>
</g>
<g font-size="5.6" fill="#00f">
<text x="273.8" y="274.4">TARRO CUADRADO T-116 / 50ml</text>
<text x="303.5" y="282">1877/ 0 / 1</text>
</g>
<text font-size="4.9" fill="#00f" x="236" y="281">1:1</text>
<g font-size="4.2" fill="#f00">
<text x="235.5" y="272.9">Esc.</text>
<text x="244.5" y="272.9">Tol.</text>
</g>
<text font-size="4.2" fill="#00f" x="244" y="280.8">±0.2</text>
<g font-size="3.9" fill="#f00">
<text x="229.2" y="157.7" transform="rotate(-54 229.2 157.7)">O 59,76</text>
<text x="363" y="185.7" transform="rotate(-90 363 185.7)">O 51,3</text>
<text x="367.6" y="185.5" transform="rotate(-90 367.6 185.5)">O 53,3</text>
<text x="372.1" y="185.4" transform="rotate(-90 372.1 185.4)">O 54,23</text>
<text x="376.7" y="185.2" transform="rotate(-90 376.7 185.2)">O 56,5</text>
<text x="381.2" y="185.3" transform="rotate(-90 381.2 185.3)">q 72</text>
<text x="295.4" y="190.8" transform="rotate(-90 295.4 190.8)">q 64,04</text>
<text x="300.2" y="189.7" transform="rotate(-90 300.2 189.7)">O 50,7</text>
</g>
<g font-size="3.5" fill="#f00">
<text x="355.9" y="39" transform="rotate(33 355.9 39)">56,5</text>
<text x="349.8" y="44" transform="rotate(33 349.8 44)">4,04</text>
<text x="341.7" y="52.1" transform="rotate(-57 341.7 52.1)">4,83</text>
<text x="357.2" y="62.8" transform="rotate(-51 357.2 62.8)">4v</text>
<text x="377.3" y="75.5" transform="rotate(-57 377.3 75.5)">2,76</text>
<text x="383.1" y="80.4" transform="rotate(-57 383.1 80.4)">5,04</text>
<text x="325.2" y="135.9">44</text>
<text x="299.1" y="142" transform="rotate(41 299.1 142)">R 1</text>
<text x="319.1" y="140.3">34,7</text>
<text x="248.9" y="145.2" transform="rotate(-42 248.9 145.2)">R 1</text>
<text x="341.6" y="146" transform="rotate(-39 341.6 146)">R 1</text>
<text x="347.3" y="153.9" transform="rotate(-53 347.3 153.9)">R 0,3</text>
<text x="351.4" y="154.7" transform="rotate(-37 351.4 154.7)">R 0,91</text>
<text x="182.9" y="158.9" transform="rotate(60 182.9 158.9)">R 2</text>
<text x="232.7" y="160.8" transform="rotate(-8 232.7 160.8)">R 0,5</text>
<text x="296.4" y="160.2" transform="rotate(-46 296.4 160.2)">R 0,5</text>
<text x="317.1" y="162.3" transform="rotate(39 317.1 162.3)">R 2</text>
<text x="339.4" y="168.5" transform="rotate(-58 339.4 168.5)">R 0,8</text>
<text x="336.5" y="185.7" transform="rotate(-90 336.5 185.7)">1°</text>
<text x="238.9" y="202.2" transform="rotate(-57 238.9 202.2)">13,2</text>
<text x="291.8" y="201.1">3,34</text>
<text x="351.4" y="216.8">2,46</text>
<text x="342" y="224.3">9,3</text>
<text x="327.2" y="228.6">37,1</text>
</g>
<g font-size="2.9" fill="#f00">
<text x="297.7" y="243">MODIFICACIÓN</text>
<text x="391.7" y="243.1">INFORME</text>
<text x="241.4" y="247.1">VERSIÓN</text>
<text x="265.2" y="247">FECHA</text>
<text x="321.8" y="247">OPERACIÓN</text>
<text x="393.6" y="247">SI / NO</text>
</g>
<g font-size="2.8" fill="#00f">
<text x="261.9" y="255">11/11/2020</text>
<text x="293" y="255">Modificación en hilo de rosca + eliminado tabique contragiro</text>
<text x="396.7" y="255">SI</text>
<text x="263.7" y="263">E.V.</text>
<text x="285.5" y="262.9">11/11/2020</text>
<text x="335.9" y="259">PMMA</text>
<text x="336.9" y="263">0.6%</text>
<text x="391.3" y="259">M1877-0-1</text>
<text x="397.8" y="262.9">-</text>
<text x="265.4" y="267">--</text>
<text x="291.7" y="266.9">--</text>
<text x="339" y="267">--</text>
<text x="397.2" y="267.1">--</text>
</g>
<g font-size="2.8" fill="#f00">
<text x="235.9" y="262.9">Dibujado</text>
<text x="263" y="259.1">Nombre</text>
<text x="288.7" y="258.8">Fecha</text>
<text x="305.7" y="258.9">Material figura</text>
<text x="305.7" y="262.8">Contracción</text>
<text x="356.3" y="259">Nº de molde</text>
<text x="356.3" y="262.9">Cantidad de figuras</text>
<text x="235.9" y="266.9">Comprobado</text>
<text x="305.7" y="267">Peso figura</text>
<text x="356.3" y="267">Referencia cliente</text>
<text x="244.3" y="286.4">Ref. CAD:1877-0-1_20201111-PZA_PLASTICO_TARRO CUADRADO MATIS_PMMA.dft</text>
</g>
<text font-size="2.8" x="235" y="286.5">DinA</text>
<text font-size="1.7" x="316.1" y="286.8">3</text>
</svg>
